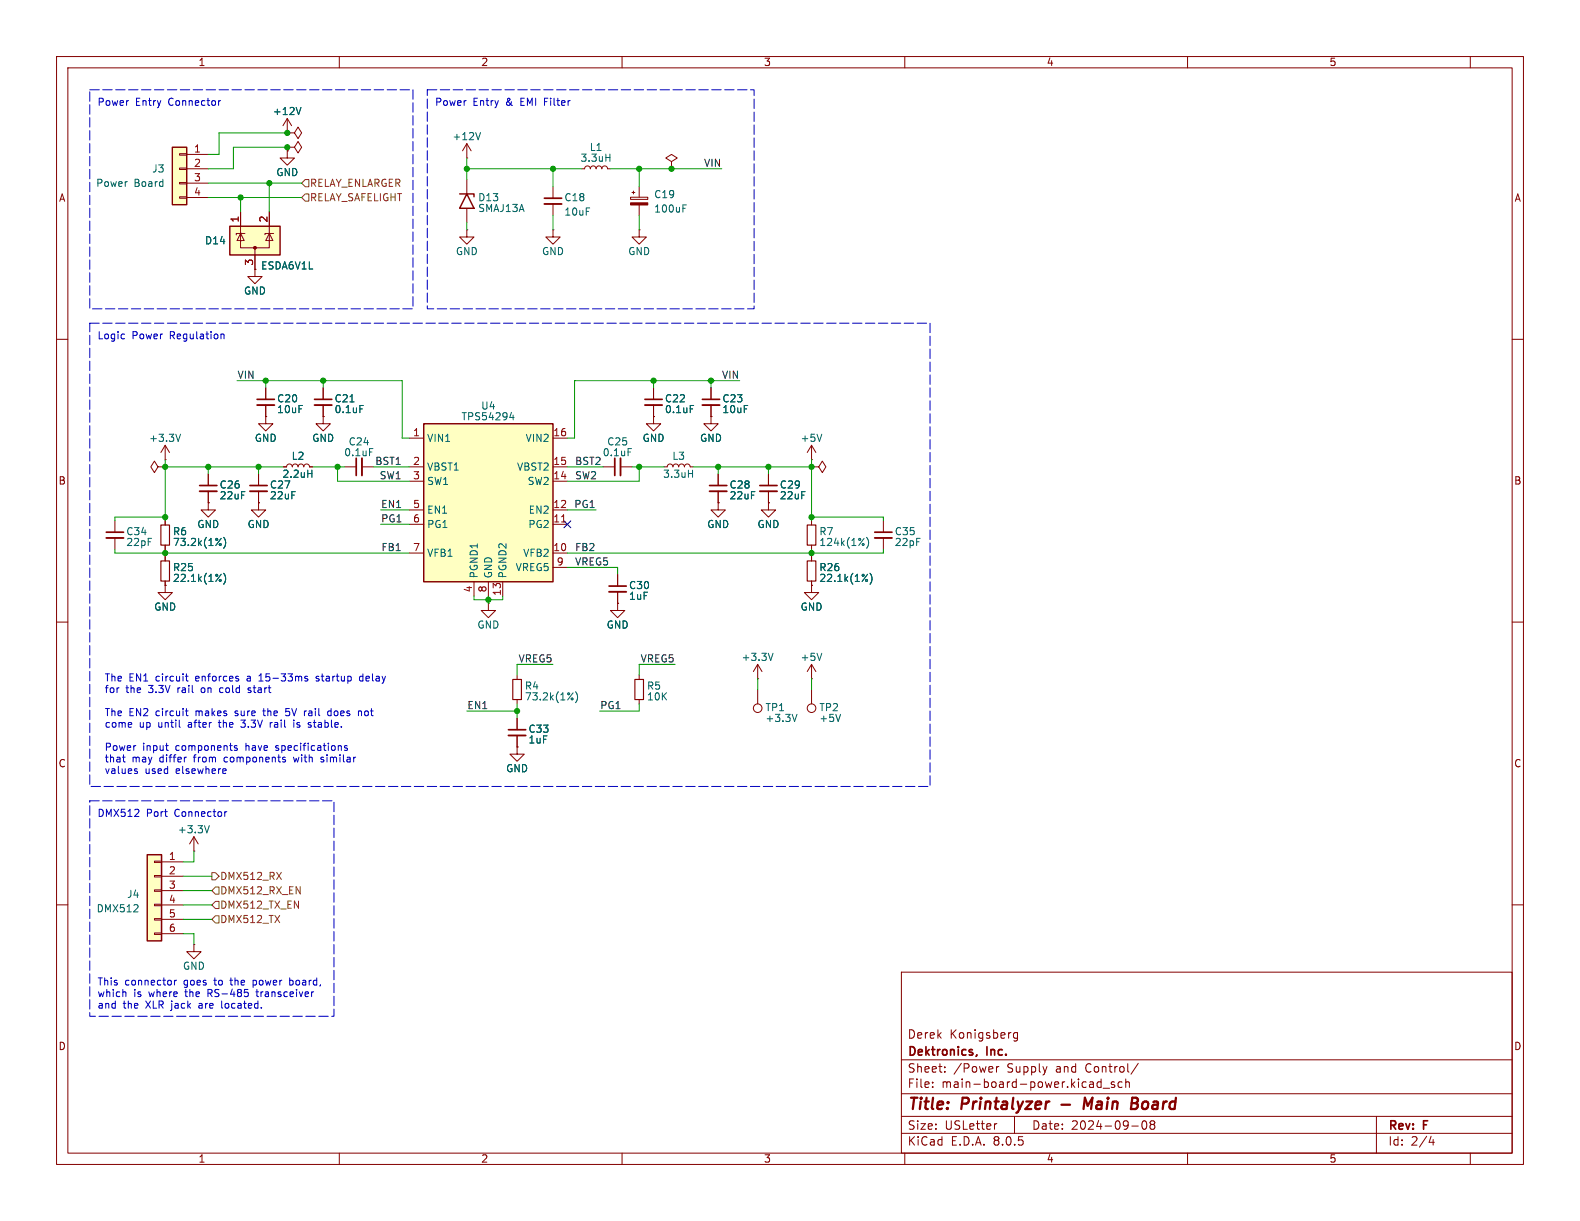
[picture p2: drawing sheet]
<svg xmlns="http://www.w3.org/2000/svg" width="279mm" height="216mm" viewBox="0 0 279 216" stroke-linecap="round" stroke-linejoin="round" font-family="sans-serif">
<g fill="none" stroke="#840000" stroke-width=".18">
<path d="M10 10h259.4v195.9h-259.4zM12 12h255.4v191.9h-255.4zM60 10v2M110 10v2M160 10v2M210 10v2M260 10v2M10 60h2M267.4 60h2M29.2 78.7l-.8 1.3M29.2 78.7v2.6M29.2 78.7l.8 1.3"/>
<path d="M47 73.7v1.2h1.3l-1.3 1.3-1.3-1.3h1.3M47 73.7h.1M125.7 68.6v2M125.7 71.6v2.1M143.5 78.7v2.6M143.5 78.7l-.8 1.3M143.5 78.7l.8 1.3M27.9 82.6l-.6-1.1-.6 1.1 .6 1 .6-1h1.3M29.2 81.3h.1M29.2 82.6h.1M29.2 92.1v.7M29.2 96.4v.8"/>
<path d="M36.8 88.9v1.3h1.3l-1.3 1.2-1.2-1.2h1.2M36.8 88.9h.1M36.8 83.8v2.1M36.8 86.9v2M45.7 88.9v1.3h1.3l-1.3 1.2-1.3-1.2h1.3M45.7 88.9h.1M127 88.9v1.3h1.3l-1.3 1.2-1.3-1.2h1.3M127 88.9h.1M127 83.8v2.1M127 86.9v2M135.9 88.9v1.3h1.3l-1.3 1.2-1.3-1.2h1.3M135.9 88.9h.1"/>
<path d="M135.9 83.8v2.1M135.9 86.9v2M143.5 82.6h1.3l.6-1.1 .6 1.1-.6 1-.6-1M143.5 82.6h.1M143.5 81.3h.1M143.5 92.1v.7M143.5 96.4v.8M143.5 98.4v.8M10 110h2M86.4 106.7v1.3h1.2l-1.2 1.2-1.3-1.2h1.3M86.4 106.7h.1M91.4 119.4v.7"/>
<path d="M109.2 106.7v1.3h1.3l-1.3 1.2-1.3-1.2h1.3M109.2 106.7h.1M109.2 101.6v2M109.2 104.6v2.1M113 119.4v.7M134 117.5l-.8 1.2M134 117.5v2.5M134 117.5l.7 1.2M143.5 103.5v1.3h1.3l-1.3 1.2-1.3-1.2h1.3M143.5 103.5h.1M143.5 102.7v.8M143.5 117.5v2.5"/>
<path d="M143.5 117.5l-.8 1.2M143.5 117.5l.8 1.2M267.4 110h2M91.4 132.1v1.3h1.3l-1.3 1.2-1.2-1.2h1.2M91.4 132.1h.1M91.4 123.7v.8M91.4 127v2M91.4 130v2.1M113 123.7v.8M134 120h.1M143.5 120h.1M10 160h2"/>
<path d="M267.4 160h2M159.4 171.9h108v32h-108zM159.4 197.4h108M159.4 193.4h108M159.4 187.4h108M164.9 192.1v.2M164.9 191.4v.1M167.1 189.4v.2M167.1 188.7v.1M176.2 188.6v1M176.3 198.7l-.3 .1M176.6 188.6l-.2 .1-.2 .2"/>
<path d="M179.4 197.4v3M179.9 182.7l-.4-.1-.3 .3v.4l.2 .2h.5M179.9 182.6v1.2l-.3 .3-.3-.1M194.7 190.8v1.5M194.7 191.4l-.4-.1-.3 .3v.4l.1 .2h.6M195.1 192.4h1.1M197.1 191.4l-.4-.1-.2 .2 .1 .2 .5 .2v.3h-.6M198.4 191.4l-.4-.1-.3 .3v.4l.2 .2h.5M199.1 191.4l.2-.1 .3 .1 .1 .9M199.1 190.8v1.5M200.1 199.1h1.2M201.3 188l-1.3 1.9"/>
<path d="M202.1 198.3l.2-.1a.81 .81 0 0 1 .6 .6 .81 .81 0 0 1-.3 .8l-.2 .1a.81 .81 0 0 1-.3-1.4zM203.6 198.8l-.2-.3 .2-.3 .5 .1 .1 .2-.3 .3M203.6 198.8l-.2 .3v.3l.2 .3 .5-.1 .1-.2-.1-.4-.2-.2M203.6 198.8h.3M243.4 197.4v6.5M60 203.9v2M110 203.9v2M159.4 200.4h108M160 203.9v2M210 203.9v2M253.1 200.9l-.4 1.1h.9M253.4 201.5v1"/>
<path d="M260 203.9v2"/>
</g>
<path d="M185.4 194.8h.2M187.7 195.3h1.5M193.2 194.1l-.9 1.4-.4-1.4-.3 2M200.1 195.1h.7M200.2 194.1h.7a.49 .49 0 0 1 .3 .5 .49 .49 0 0 1-.4 .5M200.8 195.1l.3 .1a.58 .58 0 0 1-.4 .9h-.7" fill="none" stroke="#840000" stroke-width=".4"/>
<path d="M124.2 70.6h3.1M35.3 85.9h3.1M125.5 85.9h3M134.4 85.9h3M107.7 103.6h3M89.9 129h3.1M172.7 186.5l-.1 .3" fill="none" stroke="#840000" stroke-width=".3"/>
<path d="M124.2 71.6h3.1M35.3 86.9h3.1M125.5 86.9h3M134.4 86.9h3M107.7 104.6h3M89.9 130h3.1" fill="none" stroke="#840000" stroke-width=".33"/>
<g fill="none" stroke="#006464" stroke-width=".18">
<path d="M31.9 76.8l-.4 1.2M145.3 76.8l-.4 1.2M38.9 96.1l.2 .2-.2 .2M39.1 95.2l-.9 1.3M39.5 95a1.46 1.46 0 0 1 0 1.9M153.2 95a1.46 1.46 0 0 1 0 1.9M136.7 115.5l-.4 1.3M145.3 115.5l-.4 1.3M153.2 102.5l.2 .1-.2 .2M153.4 101.5l-.9 1.3M153.8 101.4a1.46 1.46 0 0 1 0 1.9M101.2 123.4l.1 .2-.1 .2"/>
<path d="M101.3 122.5l-.9 1.3M101.8 122.3a1.46 1.46 0 0 1 0 2"/>
</g>
<path d="M28.4 92.8h1.6v3.6h-1.6zM142.7 99.2h1.6v3.5h-1.6zM142.7 92.8h1.6v3.6h-1.6zM90.7 120.1h1.5v3.6h-1.5zM112.3 120.1h1.5v3.6h-1.5z" fill="none" stroke="#840000" stroke-width=".2"/>
<path d="M74.9 74.9h22.9v28h-22.9z" fill="#ffffc2"/>
<path d="M81.3 34.3h2.5v.5M82.5 34.3l1.3 2.5h-2.5zM74.9 74.9h22.9v28h-22.9z" fill="none" stroke="#840000" stroke-width=".25"/>
<g fill="none" stroke="#840000" stroke-width=".18">
<path d="M82.5 27.9h.1M82.5 25.4l-.7 1.3M82.5 25.4v2.5M82.5 31.8v2.5M82.5 36.8v2.6M82.5 25.4l.8 1.3M97.8 33v2.1M97.8 36.1v2M102.9 29.8h.5l.1-.3 .4-.2 .3 .2 .2 .3 .1-.3 .4-.2 .4 .2 .1 .3 .2-.3 .3-.2 .4 .2 .1 .3 .2-.3 .3-.2 .4 .2 .1 .3h.5M111.5 34.9h3.1v.4h-3.1zM111.8 34h.5M112 33.8v.5"/>
<path d="M113 33v1.9M113 36.2v1.9M118.7 28.6l1.1-.7-1.1-.6-1 .6 1 .7v1.2M118.7 29.8h.1M82.5 40.6v1.3h1.3l-1.3 1.3-1.2-1.3h1.2M82.5 40.6h.1M97.8 40.6v1.3h1.3l-1.3 1.3-1.3-1.3h1.3M97.8 40.6h.1M113 40.6v1.3h1.3l-1.3 1.3-1.2-1.3h1.2M113 40.6h.1M47 68.6v2M47 71.6v2.1"/>
<path d="M57.1 73.7v1.2h1.3l-1.3 1.3-1.2-1.3h1.2M57.1 73.7h.1M57.1 68.6v2M57.1 71.6v2.1M72.4 77.5h2.5M97.8 77.5h2.5M125.7 73.7v1.2h1.3l-1.3 1.3-1.2-1.3h1.2M125.7 73.7h.1M45.7 83.8v2.1M45.7 86.9v2M50.2 82.6h.5l.1-.4 .4-.2 .3 .2 .2 .4 .1-.4 .4-.2 .4 .2 .1 .4 .2-.4 .3-.2 .4 .2 .1 .4 .2-.4 .3-.2 .4 .2 .1 .4h.5M61 82.6h2"/>
<path d="M64 82.6h2M72.4 97.8h2.5M72.4 92.7h2.5M72.4 90.2h2.5M72.4 85.1h2.5M72.4 82.6h2.5M97.8 97.8h2.5M97.8 92.7h2.5M97.8 90.2h2.5M97.8 85.1h2.5M97.8 82.6h2.5M83.8 102.9v2.5"/>
<path d="M86.4 102.9v2.5M88.9 102.9v2.5M97.8 100.3h2.5"/>
</g>
<path d="M99.3 92.3h.7" fill="none" stroke="#a90000" stroke-width=".18"/>
<path d="M85 23.4l-.5 1.3M107.1 27.9h.8M107.9 27.2v1.3M120.8 36.8h.4M120.8 36.2h.6M61.9 71.1h.7M63.6 71.7h.6M65.3 79.3h.6M90.4 72.9l-.3 .9h.8M90.7 73.4v.8M54.4 83.7h.8M55.2 83.1v1.3" fill="none" stroke="#006464" stroke-width=".18"/>
<path d="M96.3 36.1h3M45.5 71.6h3M55.6 71.6h3.1M44.2 86.9h3M64 81v3.1" fill="none" stroke="#840000" stroke-width=".33"/>
<path d="M96.3 35.1h3M45.5 70.6h3M55.6 70.6h3.1M44.2 85.9h3M63 81v3.1" fill="none" stroke="#840000" stroke-width=".3"/>
<path d="M111.5 35.9h3.1v.3h-3.1z" fill="#840000" stroke="#840000" stroke-width=".18"/>
<path d="M26 151.1h2.6v15.3h-2.6z" fill="#ffffc2"/>
<g fill="none" stroke="#840000" stroke-width=".18">
<path d="M50.8 23.5h.1M50.8 21l-.8 1.2M50.8 21v2.5M50.8 21l.8 1.2M45.1 47.6v1.3h1.3l-1.3 1.3-1.3-1.3h1.3M45.1 47.6h.1M27.3 159.9h1.3v.2h-1.3zM27.3 157.4h1.3v.2h-1.3zM27.3 154.8h1.3v.3h-1.3zM27.3 152.3h1.3v.2h-1.3zM28.6 152.4h3.8M28.6 154.9h3.8"/>
<path d="M28.6 157.5h3.8M34.3 150.5h.1M34.3 148l-.8 1.2M34.3 148v2.5M34.3 148l.8 1.2M27.3 165h1.3v.2h-1.3zM27.3 162.4h1.3v.3h-1.3zM28.6 160h3.8M28.6 162.6h3.8M28.6 165.1h3.8M34.3 167v1.3h1.3l-1.3 1.2-1.3-1.2h1.3M34.3 167h.1"/>
</g>
<path d="M26 151.1h2.6v15.3h-2.6z" fill="none" stroke="#840000" stroke-width=".25"/>
<path d="M53.2 19l-.4 1.3M37 146l-.4 1.3M23.6 161.2h.8M24.4 160.1v.4" fill="none" stroke="#006464" stroke-width=".18"/>
<path d="M30.5 26h2.5v10.2h-2.5z" fill="#ffffc2"/>
<path d="M31.7 34.8h1.3v.3h-1.3zM31.7 32.3h1.3v.2h-1.3zM31.7 29.7h1.3v.3h-1.3zM31.7 27.2h1.3v.2h-1.3zM33 27.3h3.8M33 29.8h3.8M33 32.4h3.8M33 34.9h3.8" fill="none" stroke="#840000" stroke-width=".18"/>
<path d="M30.5 26h2.5v10.2h-2.5z" fill="none" stroke="#840000" stroke-width=".25"/>
<path d="M40.6 40h8.9v5.1h-8.9z" fill="#ffffc2"/>
<path d="M40.6 40h8.9v5.1h-8.9z" fill="none" stroke="#840000" stroke-width=".25"/>
<circle cx="45.1" cy="43.8" r=".25" fill="#840000" stroke="#840000" stroke-width=".18"/>
<g fill="none" stroke="#840000" stroke-width=".18">
<path d="M42.5 37.5v3.8M47.6 37.5v3.8M50.8 26.7v1.2h1.3l-1.3 1.3-1.3-1.3h1.3M50.8 26.7h.1M50.8 23.5h1.3l.6 1 .6-1-.6-1-.6 1M50.8 23.5h.1M50.8 26h1.3l.6 1.1 .6-1.1-.6-1-.6 1M50.8 26h.1M42.5 41.3v2.5h5.1v-2.5M42.5 41.3l.7 1.2h-1.3zM43.3 41.3h-1.5v.2M45.1 47.6h.1"/>
<path d="M45.1 43.8v3.8M47.6 41.3l.7 1.2h-1.3zM48.4 41.3h-1.5v.2M47 73.7h.1M47 68.6v2M47 71.6v2.1M57.1 73.7h.1M57.1 68.6v2M57.1 71.6v2.1M115.6 73.7v1.2h1.2l-1.2 1.3-1.3-1.3h1.3M115.6 73.7h.1M115.6 68.6v2"/>
<path d="M115.6 71.6v2.1M125.7 73.7h.1M125.7 68.6v2M125.7 71.6v2.1M20.3 92.1v2M20.3 95.1v2.1M29.2 92.1v.7M29.2 96.4v.8M29.2 98.4v.8M36.8 88.9h.1M36.8 83.8v2.1M36.8 86.9v2"/>
<path d="M45.7 88.9h.1M45.7 83.8v2.1M45.7 86.9v2M50.2 82.6h.5M54.7 82.6h.5M106.7 82.6h2M109.7 82.6h2.1M117.5 82.6h.5l.1-.4 .4-.2 .3 .2 .2 .4 .1-.4 .4-.2 .4 .2 .1 .4 .2-.4 .3-.2 .4 .2 .1 .4 .2-.4 .3-.2 .4 .2 .1 .4h.6M127 88.9h.1M127 83.8v2.1M127 86.9v2M135.9 88.9h.1"/>
<path d="M135.9 83.8v2.1M135.9 86.9v2M143.5 98.4v.8M156.2 92.1v2M156.2 95.1v2.1M29.2 103.5v1.3h1.3l-1.3 1.2-1.3-1.2h1.3M29.2 103.5h.1M29.2 102.7v.8M109.2 106.7h.1M109.2 101.6v2M109.2 104.6v2.1M143.5 103.5h.1"/>
<path d="M143.5 102.7v.8M91.4 132.1h.1M91.4 127v2M91.4 130v2.1M134 121.9v2.6M143.5 121.9v2.6"/>
<circle cx="134" cy="125.2" r=".76"/>
<circle cx="143.5" cy="125.2" r=".76"/>
</g>
<g fill="none" stroke="#006464" stroke-width=".18">
<path d="M53.2 19l-.4 1.3M61.9 71.1h.7M63.6 71.7h.6M111.1 79.3h.6M122.1 71.7h.6M38.9 96.1l.2 .2-.2 .2M39.1 95.2l-.9 1.3M39.5 95a1.46 1.46 0 0 1 0 1.9M54.4 83.7h.8M55.2 83.1v1.3M121.7 83.7h.8M122.5 83.1v1.3"/>
<path d="M38.9 102.5l.2 .1-.2 .2M39.1 101.5l-.9 1.3M39.5 101.4a1.46 1.46 0 0 1 0 1.9M153.2 102.5l.2 .1-.2 .2M153.4 101.5l-.9 1.3M153.8 101.4a1.46 1.46 0 0 1 0 1.9M140.9 126.3l-.4 1.3M148.6 126.3l-.4 1.3"/>
</g>
<path d="M114 71.6h3.1M18.8 95.1h3M109.7 81v3.1M154.7 95.1h3" fill="none" stroke="#840000" stroke-width=".33"/>
<path d="M114 70.6h3.1M18.8 94.1h3M108.7 81v3.1M154.7 94.1h3" fill="none" stroke="#840000" stroke-width=".3"/>
<path d="M28.4 99.2h1.6v3.5h-1.6z" fill="none" stroke="#840000" stroke-width=".2"/>
<path d="M54 31.8h.6v1.2h-.6l-.7-.6zM54 34.3h.6v1.3h-.6l-.7-.7zM37.5 154.3h.6l.6 .6-.6 .7h-.6zM38.1 159.4h.6v1.3h-.6l-.6-.7zM38.1 156.8h.6v1.3h-.6l-.6-.6zM48.9 154.2l.9 1.3M49.8 154.2l-.9 1.3M52.4 156.8l.7 1.3v-1.3M38.1 161.9h.6v1.3h-.6l-.6-.6z" fill="none" stroke="#725600" stroke-width=".18"/>
<g fill="none" stroke="#0000c2" stroke-width=".18">
<path d="M39 17.8l-.3 .2M21.9 59.1h.1M22 59.9h-.1M39.1 59.2l.2-.1h.3v.8M32.8 119.6h.5M33 119.2v1l.3 .2M46 119.3l-.2 .2M53.9 119.8l.5 .4-.1 .2h-.4M54.4 119.6h-.3l-.2 .2M56.3 119.6l-.4 .2v.1l.4 .1M64.2 119.6h-.4l-.2 .2 .1 .6h.5M21.7 133.9h.4"/>
<path d="M21.9 134.7h.2M23.2 127.8l.1 .3-.6 .1M24 136.4h.3v.2l-.2 .2h-.2M29.3 131.8h.5M29.5 132.6l.3 .1M31.8 128.5l.1 .1M32.8 125.7h.5M33 125.3v1.1l.3 .2M39.1 121.6l-.3 .3v.3l.3 .3M39.9 136.7l-.1 .1M39.9 136l.1 .2-.6 .2M41.9 131.9l-.3-.1-.2 .2 .1 .2 .4 .1v.3h-.5"/>
<path d="M42.2 120.1v.3M42.6 128.5l.2 .1M43.9 122.4l.3 .1M44.2 121.6l-.3 .2v.2h.3M45.8 120.4h.7M46.5 125.7h.4M46.6 125.3l.1 1.2M47.8 127.8v.8M48.1 127.8l-.3 .2M50.1 134.3l.3 .1 .1 .2-.2 .1h-.2M50.5 126.4l.5 .2M51.2 125.3h-.6l-.1 .6 .5-.1"/>
<path d="M51.9 133.9l.2 .8M52 127.8v.8M54.1 125.7h.1M54.7 127.8h.3M54.7 128.2h.3v.2l-.1 .2h-.3M55.9 120.4h.4M56.7 134.7h.4M56.8 133.9v.3l.3 .1M58.6 125.8l-.4-.1-.3 .3 .2 .5h.5M58.6 125.3v1.3M61.4 131.9l-.3-.1-.2 .2 .1 .2 .4 .1v.3h-.5M63.6 125.7l.3 .2v.7"/>
<path d="M23.8 144.4h.8M24.5 143.2v.4M40.1 143.5l-.4 .3M22.1 175.4l.2 .2v.6M30.9 173.3v.9M31.2 173.3l-.3 .3M39.2 177v1.1l.2 .2M43.7 175.4l.2 .3v.3l-.2 .2M44.8 173.3v1.3M44.8 174.1l.1 .1M44.9 173.3l-.1 .1M45.4 175l.1 1.2"/>
<path d="M51.2 172.9v1.3M51.2 174.1l.4 .1M51.6 173.3l-.4 .1M55.5 175.4h-.3"/>
</g>
<path d="M15.9 15.9h57.1v38.7h-57.1zM75.6 15.9h57.7v38.7h-57.7zM15.9 57.2h148.6v81.9h-148.6zM15.9 141.6h43.2v38.1h-43.2z" fill="none" stroke="#0000c2" stroke-width=".18" stroke-dasharray="1.7 .6"/>
<g fill="none" stroke="#009600" stroke-width=".18">
<path d="M36.8 32.4h16.5M36.8 34.9h16.5M42.5 34.9v2.6M47.6 32.4v5.1M50.8 26.7v-.7h-9.5v3.8h-4.5M50.8 23.5h-12.1v3.8h-1.9M82.5 29.8h20.4M82.5 27.9v3.9M82.5 39.4v1.2M97.8 29.8v3.2M97.8 38.1v2.5M107.9 29.8h19.7"/>
<path d="M113 29.8v3.2M113 38.1v2.5M41.9 67.3h29.2v10.2h1.3M47 67.3v1.3M57.1 67.3v1.3M115.6 67.3v1.3M125.7 67.3v1.3M130.8 67.3h-29.2v10.2h-1.3M20.3 97.2v.6h52.1M29.2 82.6h21M29.2 91.4h-8.9v.7M29.2 81.3v10.8"/>
<path d="M29.2 97.2v1.2M36.8 82.6v1.2M45.7 82.6v1.2M55.2 82.6h5.8M59.7 82.6v2.5h12.7M66 82.6h6.4M67.3 90.2h5.1M67.3 92.7h5.1M100.3 82.6h6.4M100.3 90.2h5.1M111.8 82.6h5.7M113 82.6v2.5h-12.7"/>
<path d="M122.6 82.6h20.9M127 82.6v1.2M135.9 82.6v1.2M143.5 81.3v10.8M143.5 97.2v1.2M143.5 91.4h12.7v.7M156.2 97.2v.6h-55.9M83.8 105.4v.6h5.1v-.6M86.4 105.4v1.3M97.8 117.5h-6.4v1.9M100.3 100.3h8.9v1.3M119.4 117.5h-6.4v1.9"/>
<path d="M82.5 125.7h8.9M91.4 124.5v2.5M113 124.5v1.2h-7M134 120v1.9M143.5 120v1.9M32.4 157.5h5.1M32.4 154.9h5.1M34.3 150.5v1.9h-1.9M32.4 162.6h5.1M32.4 160h5.1M32.4 165.1h1.9v1.9"/>
</g>
<path d="M99.7 92.1l1.2 1.2M100.9 92.1l-1.2 1.2" fill="none" stroke="#000084" stroke-width=".18"/>
<g fill="#009600" stroke="#009600" stroke-width=".18">
<circle cx="113" cy="82.6" r=".46"/>
<circle cx="125.7" cy="67.3" r=".46"/>
<circle cx="115.6" cy="67.3" r=".46"/>
<circle cx="127" cy="82.6" r=".46"/>
<circle cx="91.4" cy="125.7" r=".46"/>
<circle cx="86.4" cy="106" r=".46"/>
<circle cx="143.5" cy="97.8" r=".46"/>
<circle cx="135.9" cy="82.6" r=".46"/>
<circle cx="143.5" cy="82.6" r=".46"/>
<circle cx="143.5" cy="91.4" r=".46"/>
<circle cx="47" cy="67.3" r=".46"/>
<circle cx="45.7" cy="82.6" r=".46"/>
<circle cx="29.2" cy="91.4" r=".46"/>
<circle cx="29.2" cy="82.6" r=".46"/>
<circle cx="29.2" cy="97.8" r=".46"/>
<circle cx="36.8" cy="82.6" r=".46"/>
<circle cx="42.5" cy="34.9" r=".46"/>
<circle cx="50.8" cy="23.5" r=".46"/>
<circle cx="50.8" cy="26" r=".46"/>
<circle cx="47.6" cy="32.4" r=".46"/>
<circle cx="118.7" cy="29.8" r=".46"/>
<circle cx="82.5" cy="29.8" r=".46"/>
<circle cx="97.8" cy="29.8" r=".46"/>
<circle cx="113" cy="29.8" r=".46"/>
<circle cx="57.1" cy="67.3" r=".46"/>
<circle cx="59.7" cy="82.6" r=".46"/>
</g>
<g font-size="2.8" fill="#840000">
<text x="160.4" y="196.8">Title:</text>
<text x="170.1" y="196.8">Printalyzer</text>
<text x="193.3" y="196.8">Main</text>
<text x="202.5" y="196.8">Board</text>
</g>
<g font-size="2.1" fill="#840000">
<text x="160.4" y="183.9">Derek</text>
<text x="167.9" y="183.9">Konigsberg</text>
<text x="160.4" y="189.9">Sheet:</text>
<text x="160.4" y="187.1">Dektronics,</text>
<text x="168.6" y="189.9">/Power</text>
<text x="174.6" y="187.1">Inc.</text>
<text x="178.1" y="189.9">Supply</text>
<text x="186.9" y="189.9">and</text>
<text x="192.2" y="189.9">Control/</text>
<text x="160.4" y="192.6">File:</text>
<text x="166.5" y="192.6">main-board-power.kicad_sch</text>
<text x="160.4" y="202.8">KiCad</text>
<text x="160.4" y="200">Size:</text>
<text x="167.1" y="200">USLetter</text>
<text x="168.1" y="202.8">E.D.A.</text>
<text x="175.7" y="202.8">8.0.5</text>
<text x="182.4" y="200">Date:</text>
<text x="189.4" y="200">2024-09-08</text>
<text x="245.4" y="200.2">Rev:</text>
<text x="245.4" y="202.8">Id:</text>
<text x="249.5" y="202.8">2/4</text>
<text x="251.8" y="200.2">F</text>
</g>
<g font-size="1.8" fill="#840000">
<text x="35" y="11.9">1</text>
<text x="85" y="11.9">2</text>
<text x="135" y="11.9">3</text>
<text x="185" y="11.9">4</text>
<text x="235" y="11.9">5</text>
<text x="10.3" y="35.9">A</text>
<text x="267.7" y="35.9">A</text>
<text x="10.3" y="85.9">B</text>
<text x="267.7" y="85.9">B</text>
<text x="10.3" y="135.9">C</text>
<text x="267.7" y="135.9">C</text>
<text x="10.3" y="185.9">D</text>
<text x="267.7" y="185.9">D</text>
<text x="35" y="205.8">1</text>
<text x="85" y="205.8">2</text>
<text x="135" y="205.8">3</text>
<text x="185" y="205.8">4</text>
<text x="235" y="205.8">5</text>
</g>
<g font-size="1.8" fill="#0000c2">
<text x="17.1" y="18.8">Power</text>
<text x="23.9" y="18.8">Entry</text>
<text x="29.9" y="18.8">Connector</text>
<text x="76.8" y="18.8">Power</text>
<text x="83.6" y="18.8">Entry</text>
<text x="89.6" y="18.8">&amp;</text>
<text x="92.3" y="18.8">EMI Filter</text>
<text x="17.1" y="60.1">Logic</text>
<text x="23.3" y="60.1">Power</text>
<text x="30.1" y="60.1">Regulation</text>
<text x="18.4" y="120.7">The</text>
<text x="18.4" y="122.7">for</text>
<text x="22.2" y="122.7">the</text>
<text x="22.8" y="120.7">EN1</text>
<text x="26.4" y="122.7">3.3V</text>
<text x="27.7" y="120.7">circuit</text>
<text x="31.7" y="122.7">rail</text>
<text x="34.9" y="120.7">enforces</text>
<text x="36" y="122.7">on</text>
<text x="39.5" y="122.7">cold</text>
<text x="44.1" y="120.7">a</text>
<text x="44.7" y="122.7">start</text>
<text x="46.5" y="120.7">15-33ms</text>
<text x="56.8" y="120.7">startup</text>
<text x="64.6" y="120.7">delay</text>
<text x="18.4" y="126.8">The</text>
<text x="18.4" y="128.9">come</text>
<text x="22.8" y="126.8">EN2</text>
<text x="24.6" y="128.9">up</text>
<text x="27.7" y="126.8">circuit</text>
<text x="28.1" y="128.9">until</text>
<text x="33.5" y="128.9">after</text>
<text x="34.9" y="126.8">makes</text>
<text x="39.2" y="128.9">the</text>
<text x="42" y="126.8">sure</text>
<text x="43.3" y="128.9">3.3V</text>
<text x="47.2" y="126.8">the</text>
<text x="48.6" y="128.9">rail</text>
<text x="51.4" y="126.8">5V</text>
<text x="53" y="128.9">is</text>
<text x="54.9" y="126.8">rail</text>
<text x="55.8" y="128.9">stable.</text>
<text x="59.2" y="126.8">does</text>
<text x="64.8" y="126.8">not</text>
<text x="18.4" y="133">Power</text>
<text x="18.4" y="135">that</text>
<text x="18.4" y="137.1">values</text>
<text x="23.3" y="135">may</text>
<text x="25.2" y="133">input</text>
<text x="25.6" y="137.1">used</text>
<text x="28.3" y="135">differ</text>
<text x="31.2" y="133">components</text>
<text x="31.2" y="137.1">elsewhere</text>
<text x="34.6" y="135">from</text>
<text x="40.1" y="135">components</text>
<text x="43.7" y="133">have</text>
<text x="49.2" y="133">specifications</text>
<text x="52.6" y="135">with</text>
<text x="57.6" y="135">similar</text>
<text x="17.1" y="144.5">DMX512</text>
<text x="25.9" y="144.5">Port</text>
<text x="31" y="144.5">Connector</text>
<text x="17.1" y="174.5">This</text>
<text x="17.1" y="176.5">which</text>
<text x="17.1" y="178.6">and</text>
<text x="21.8" y="178.6">the</text>
<text x="22.1" y="174.5">connector</text>
<text x="23.6" y="176.5">is</text>
<text x="25.9" y="178.6">XLR jack</text>
<text x="26.4" y="176.5">where</text>
<text x="32.6" y="174.5">goes</text>
<text x="33.1" y="176.5">the</text>
<text x="35.6" y="178.6">are</text>
<text x="37.2" y="176.5">RS-485</text>
<text x="38.2" y="174.5">to</text>
<text x="39.8" y="178.6">located.</text>
<text x="41.2" y="174.5">the</text>
<text x="45.4" y="174.5">power</text>
<text x="46" y="176.5">transceiver</text>
<text x="52" y="174.5">board,</text>
</g>
<g font-size="1.8" fill="#006464">
<text x="48.2" y="20.5">+12V</text>
<text x="79.9" y="25">+12V</text>
<text x="102.6" y="28.8">3.3uH</text>
<text x="104.2" y="26.9">L1</text>
<text x="16.9" y="33.2">Power</text>
<text x="23.7" y="33.2">Board</text>
<text x="26.8" y="30.7">J3</text>
<text x="48.8" y="31.3">GND</text>
<text x="84.5" y="35.8">D13</text>
<text x="99.7" y="35.8">C18</text>
<text x="115.6" y="35.2">C19</text>
<text x="84.5" y="37.7">SMAJ13A</text>
<text x="99.7" y="38.3">10uF</text>
<text x="115.6" y="37.8">100uF</text>
<text x="36.2" y="43.4">D14</text>
<text x="46.1" y="47.9">ESDA6V1L</text>
<text x="80.5" y="45.3">GND</text>
<text x="95.8" y="45.3">GND</text>
<text x="111" y="45.3">GND</text>
<text x="43" y="52.3">GND</text>
<text x="48.9" y="71.3">C20</text>
<text x="59.1" y="71.3">C21</text>
<text x="117.5" y="71.3">C22</text>
<text x="127.6" y="71.3">C23</text>
<text x="48.9" y="73.3">10uF</text>
<text x="59.1" y="73.3">0.1uF</text>
<text x="81.5" y="74.5">TPS54294</text>
<text x="85" y="72.6">U4</text>
<text x="117.5" y="73.3">0.1uF</text>
<text x="127.6" y="73.3">10uF</text>
<text x="26.3" y="78.3">+3.3V</text>
<text x="45" y="78.3">GND</text>
<text x="51.5" y="81.5">L2</text>
<text x="55.1" y="78.3">GND</text>
<text x="60.8" y="80.9">0.1uF</text>
<text x="61.6" y="79">C24</text>
<text x="75.4" y="78.3">VIN1</text>
<text x="75.4" y="83.4">VBST1</text>
<text x="91.3" y="83.4">VBST2</text>
<text x="92.8" y="78.3">VIN2</text>
<text x="106.5" y="80.9">0.1uF</text>
<text x="107.3" y="79">C25</text>
<text x="113.5" y="78.3">GND</text>
<text x="118.8" y="81.5">L3</text>
<text x="123.7" y="78.3">GND</text>
<text x="141.5" y="78.3">+5V</text>
<text x="38.7" y="86.6">C26</text>
<text x="38.7" y="88.5">22uF</text>
<text x="47.6" y="86.6">C27</text>
<text x="47.6" y="88.5">22uF</text>
<text x="49.9" y="84.7">2.2uH</text>
<text x="75.4" y="86">SW1</text>
<text x="93.2" y="86">SW2</text>
<text x="117.2" y="84.7">3.3uH</text>
<text x="128.9" y="86.6">C28</text>
<text x="128.9" y="88.5">22uF</text>
<text x="137.8" y="86.6">C29</text>
<text x="137.8" y="88.5">22uF</text>
<text x="22.2" y="94.8">C34</text>
<text x="30.5" y="94.8">R6</text>
<text x="34.8" y="93.6">GND</text>
<text x="43.7" y="93.6">GND</text>
<text x="75.4" y="91">EN1</text>
<text x="75.4" y="93.6">PG1</text>
<text x="93.3" y="93.6">PG2</text>
<text x="93.4" y="91">EN2</text>
<text x="125" y="93.6">GND</text>
<text x="133.9" y="93.6">GND</text>
<text x="144.8" y="94.8">R7</text>
<text x="158.1" y="94.8">C35</text>
<text x="22.2" y="96.7">22pF</text>
<text x="30.5" y="96.7">73.2k(1%)</text>
<text x="30.5" y="101.2">R25</text>
<text x="75.4" y="98.7">VFB1</text>
<text x="91.1" y="101.2">VREG5</text>
<text x="92.4" y="98.7">VFB2</text>
<text x="144.8" y="96.7">124k(1%)</text>
<text x="144.8" y="101.2">R26</text>
<text x="158.1" y="96.7">22pF</text>
<text x="30.5" y="103.1">22.1k(1%)</text>
<text x="84.7" y="102.4" transform="rotate(-90 84.7 102.4)">PGND1</text>
<text x="87.2" y="102.4" transform="rotate(-90 87.2 102.4)">GND</text>
<text x="89.8" y="102.4" transform="rotate(-90 89.8 102.4)">PGND2</text>
<text x="111.1" y="106.3">1uF</text>
<text x="111.1" y="104.4">C30</text>
<text x="144.8" y="103.1">22.1k(1%)</text>
<text x="27.2" y="108.2">GND</text>
<text x="84.3" y="111.4">GND</text>
<text x="107.2" y="111.4">GND</text>
<text x="141.5" y="108.2">GND</text>
<text x="131" y="117.1">+3.3V</text>
<text x="141.5" y="117.1">+5V</text>
<text x="92.7" y="122.1">R4</text>
<text x="92.7" y="124.1">73.2k(1%)</text>
<text x="114.3" y="122.1">R5</text>
<text x="114.3" y="124.1">10K</text>
<text x="135.3" y="126">TP1</text>
<text x="144.8" y="126">TP2</text>
<text x="93.4" y="131.7">1uF</text>
<text x="93.4" y="129.8">C33</text>
<text x="135.3" y="127.9">+3.3V</text>
<text x="144.8" y="127.9">+5V</text>
<text x="89.4" y="136.8">GND</text>
<text x="31.3" y="147.5">+3.3V</text>
<text x="17" y="161.5">DMX512</text>
<text x="22.4" y="159">J4</text>
<text x="32.3" y="171.7">GND</text>
</g>
<g font-size="1.8" fill="#a90000">
<text x="34.2" y="27.1">1</text>
<text x="34.2" y="29.6">2</text>
<text x="34.2" y="32.1">3</text>
<text x="34.2" y="34.7">4</text>
<text x="42.3" y="39.4" transform="rotate(-90 42.3 39.4)">1</text>
<text x="47.4" y="39.4" transform="rotate(-90 47.4 39.4)">2</text>
<text x="44.8" y="47.1" transform="rotate(-90 44.8 47.1)">3</text>
<text x="73" y="77.2">1</text>
<text x="97.7" y="77.2">16</text>
<text x="73" y="82.3">2</text>
<text x="97.7" y="82.3">15</text>
<text x="73" y="84.8">3</text>
<text x="73" y="89.9">5</text>
<text x="97.7" y="89.9">12</text>
<text x="97.7" y="84.8">14</text>
<text x="73" y="92.5">6</text>
<text x="97.7" y="92.5">11</text>
<text x="73" y="97.5">7</text>
<text x="97.7" y="97.5">10</text>
<text x="98.4" y="100.1">9</text>
<text x="83.6" y="104.8" transform="rotate(-90 83.6 104.8)">4</text>
<text x="86.1" y="104.8" transform="rotate(-90 86.1 104.8)">8</text>
<text x="88.6" y="105.5" transform="rotate(-90 88.6 105.5)">13</text>
<text x="29.8" y="152.1">1</text>
<text x="29.8" y="154.7">2</text>
<text x="29.8" y="157.2">3</text>
<text x="29.8" y="159.8">4</text>
<text x="29.8" y="162.3">5</text>
<text x="29.8" y="164.8">6</text>
</g>
<g font-size="1.8" fill="#0f0f0f">
<text x="124.4" y="29.6">VIN</text>
<text x="41.9" y="67">VIN</text>
<text x="127.6" y="67">VIN</text>
<text x="66.3" y="82.3">BST1</text>
<text x="101.6" y="82.3">BST2</text>
<text x="67" y="84.8">SW1</text>
<text x="67.3" y="89.9">EN1</text>
<text x="101.5" y="89.9">PG1</text>
<text x="101.6" y="84.8">SW2</text>
<text x="67.3" y="92.4">PG1</text>
<text x="67.3" y="97.5">FB1</text>
<text x="101.6" y="100.1">VREG5</text>
<text x="101.6" y="97.5">FB2</text>
<text x="91.6" y="117.2">VREG5</text>
<text x="113.2" y="117.2">VREG5</text>
<text x="82.5" y="125.5">EN1</text>
<text x="106" y="125.5">PG1</text>
</g>
<g font-size="1.8" fill="#725600">
<text x="54.7" y="33.2">RELAY_ENLARGER</text>
<text x="54.7" y="35.8">RELAY_SAFELIGHT</text>
<text x="38.8" y="155.8">DMX512_RX</text>
<text x="38.8" y="160.9">DMX512_TX_EN</text>
<text x="38.8" y="158.3">DMX512_RX_EN</text>
<text x="38.8" y="163.4">DMX512_TX</text>
</g>
</svg>
